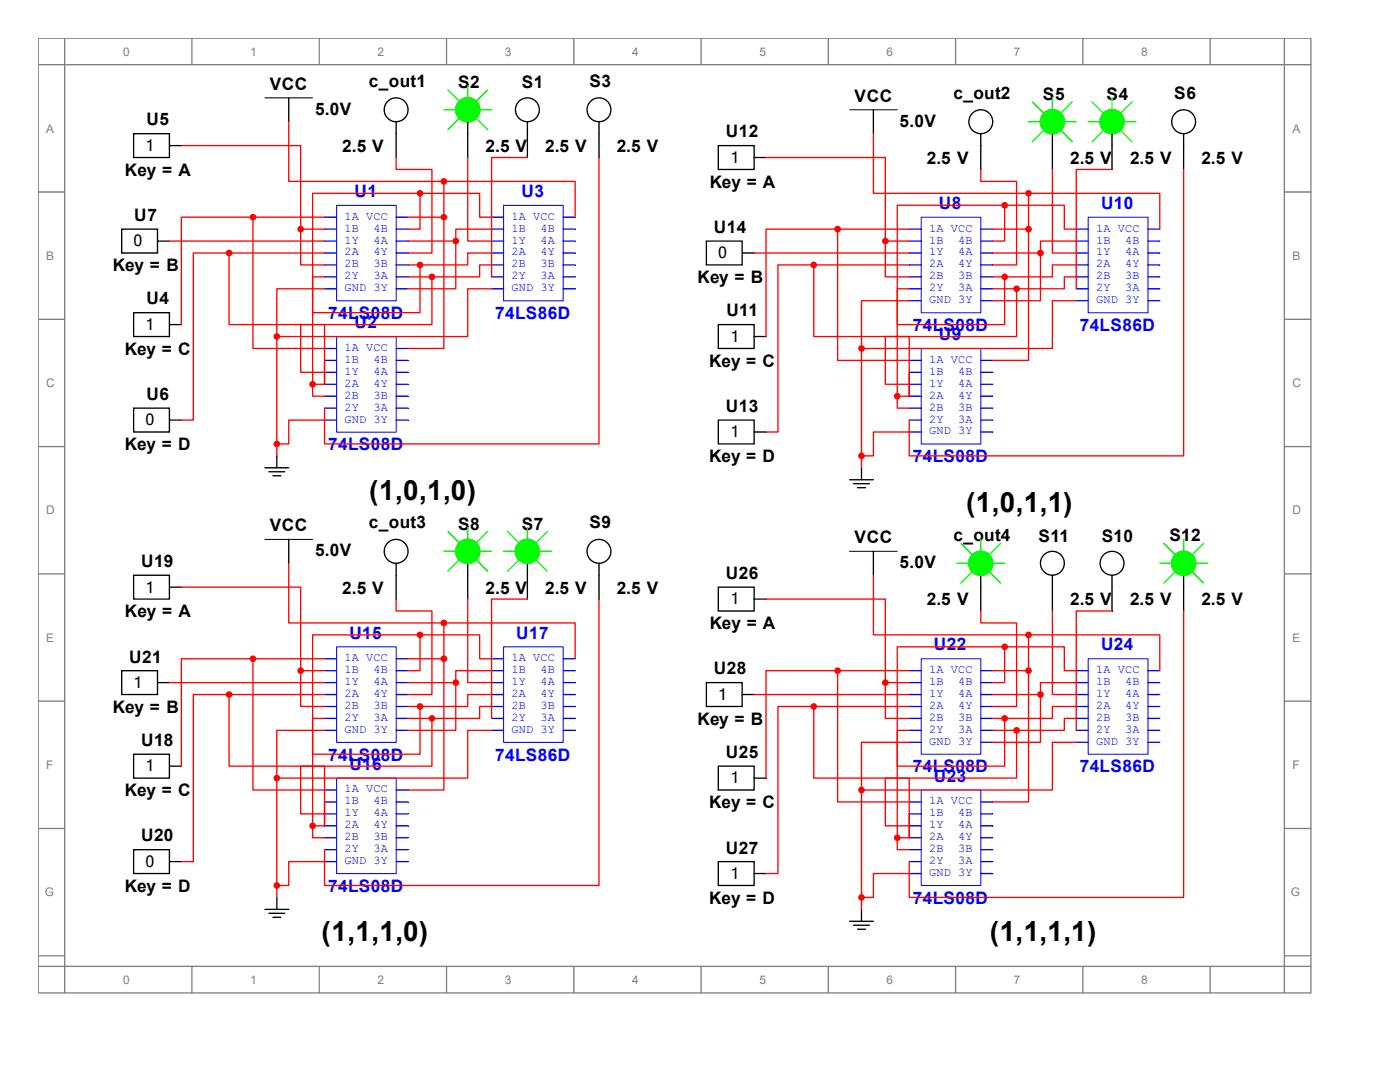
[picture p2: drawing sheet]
<svg xmlns="http://www.w3.org/2000/svg" width="279mm" height="216mm" viewBox="0 0 279 216" stroke-linecap="round" stroke-linejoin="round" font-family="sans-serif">
<g fill="none" stroke="#808080" stroke-width=".26">
<path d="M7.6 7.6h254v190.5h-254zM7.6 12.9h254M12.9 7.6v190.5M38.3 7.6v5.3M63.7 7.6v5.3M89.1 7.6v5.3M114.5 7.6v5.3M139.9 7.6v5.3M165.3 7.6v5.3M190.7 7.6v5.3M216.1 7.6v5.3M241.5 7.6v5.3"/>
<path d="M256.3 7.6v190.5M7.6 38.3h5.3M256.3 38.3h5.3M7.6 63.7h5.3M256.3 63.7h5.3M7.6 89.1h5.3M256.3 89.1h5.3M7.6 114.5h5.3M256.3 114.5h5.3M7.6 139.9h5.3M256.3 139.9h5.3M7.6 165.3h5.3"/>
<path d="M256.3 165.3h5.3M7.6 190.7h5.3M7.6 192.8h254M38.3 192.8v5.3M63.7 192.8v5.3M89.1 192.8v5.3M114.5 192.8v5.3M139.9 192.8v5.3M165.3 192.8v5.3M190.7 192.8v5.3M216.1 192.8v5.3M241.5 192.8v5.3"/>
<path d="M256.3 190.7h5.3"/>
</g>
<path d="M67.2 41h11.9v19h-11.9z" fill="none" stroke="#00f" stroke-width=".2"/>
<path d="M64.8 43.3h2.4" fill="none" stroke="#00f" stroke-width=".26"/>
<path d="M64.8 45.7h2.4" fill="none" stroke="#00f" stroke-width=".26"/>
<path d="M64.8 48.1h2.4" fill="none" stroke="#00f" stroke-width=".26"/>
<path d="M64.8 50.5h2.4" fill="none" stroke="#00f" stroke-width=".26"/>
<path d="M64.8 52.9h2.4" fill="none" stroke="#00f" stroke-width=".26"/>
<path d="M64.8 55.2h2.4" fill="none" stroke="#00f" stroke-width=".26"/>
<path d="M64.8 57.6h2.4" fill="none" stroke="#00f" stroke-width=".26"/>
<path d="M79.1 57.6h2.3" fill="none" stroke="#00f" stroke-width=".26"/>
<path d="M79.1 55.2h2.3" fill="none" stroke="#00f" stroke-width=".26"/>
<path d="M79.1 52.9h2.3" fill="none" stroke="#00f" stroke-width=".26"/>
<path d="M79.1 50.5h2.3" fill="none" stroke="#00f" stroke-width=".26"/>
<path d="M79.1 48.1h2.3" fill="none" stroke="#00f" stroke-width=".26"/>
<path d="M79.1 45.7h2.3" fill="none" stroke="#00f" stroke-width=".26"/>
<path d="M79.1 43.3h2.3" fill="none" stroke="#00f" stroke-width=".26"/>
<path d="M67.2 67.2h11.9v19h-11.9z" fill="none" stroke="#00f" stroke-width=".2"/>
<path d="M64.8 69.5h2.4" fill="none" stroke="#00f" stroke-width=".26"/>
<path d="M64.8 71.9h2.4" fill="none" stroke="#00f" stroke-width=".26"/>
<path d="M64.8 74.3h2.4" fill="none" stroke="#00f" stroke-width=".26"/>
<path d="M64.8 76.7h2.4" fill="none" stroke="#00f" stroke-width=".26"/>
<path d="M64.8 79.1h2.4" fill="none" stroke="#00f" stroke-width=".26"/>
<path d="M64.8 81.4h2.4" fill="none" stroke="#00f" stroke-width=".26"/>
<path d="M64.8 83.8h2.4" fill="none" stroke="#00f" stroke-width=".26"/>
<path d="M79.1 83.8h2.3" fill="none" stroke="#00f" stroke-width=".26"/>
<path d="M79.1 81.4h2.3" fill="none" stroke="#00f" stroke-width=".26"/>
<path d="M79.1 79.1h2.3" fill="none" stroke="#00f" stroke-width=".26"/>
<path d="M79.1 76.7h2.3" fill="none" stroke="#00f" stroke-width=".26"/>
<path d="M79.1 74.3h2.3" fill="none" stroke="#00f" stroke-width=".26"/>
<path d="M79.1 71.9h2.3" fill="none" stroke="#00f" stroke-width=".26"/>
<path d="M79.1 69.5h2.3" fill="none" stroke="#00f" stroke-width=".26"/>
<path d="M100.5 41h11.9v19h-11.9z" fill="none" stroke="#00f" stroke-width=".2"/>
<path d="M98.1 43.3h2.4" fill="none" stroke="#00f" stroke-width=".26"/>
<path d="M98.1 45.7h2.4" fill="none" stroke="#00f" stroke-width=".26"/>
<path d="M98.1 48.1h2.4" fill="none" stroke="#00f" stroke-width=".26"/>
<path d="M98.1 50.5h2.4" fill="none" stroke="#00f" stroke-width=".26"/>
<path d="M98.1 52.9h2.4" fill="none" stroke="#00f" stroke-width=".26"/>
<path d="M98.1 55.2h2.4" fill="none" stroke="#00f" stroke-width=".26"/>
<path d="M98.1 57.6h2.4" fill="none" stroke="#00f" stroke-width=".26"/>
<path d="M112.4 57.6h2.4" fill="none" stroke="#00f" stroke-width=".26"/>
<path d="M112.4 55.2h2.4" fill="none" stroke="#00f" stroke-width=".26"/>
<path d="M112.4 52.9h2.4" fill="none" stroke="#00f" stroke-width=".26"/>
<path d="M112.4 50.5h2.4" fill="none" stroke="#00f" stroke-width=".26"/>
<path d="M112.4 48.1h2.4" fill="none" stroke="#00f" stroke-width=".26"/>
<path d="M112.4 45.7h2.4" fill="none" stroke="#00f" stroke-width=".26"/>
<path d="M112.4 43.3h2.4" fill="none" stroke="#00f" stroke-width=".26"/>
<path d="M52.9 19.5h9.5M169.5 21.9h9.6M52.9 107.6h9.5M169.5 110h9.6" fill="none" stroke="#000" stroke-width=".2"/>
<g fill="none" stroke="#000" stroke-width=".26">
<path d="M57.6 19.5v4.8M26.7 26.7h7.1v4.7h-7.1zM33.8 29.1h2.4M79.1 24.3v7.1M93.3 24.3v7.1M105.3 24.3v7.1M119.5 24.3v7.1M174.3 21.9v4.8M24.3 45.7h7.1v4.8h-7.1zM31.4 48.1h2.4M26.7 62.4h7.1v4.8h-7.1zM33.8 64.8h2.4"/>
<path d="M26.7 81.4h7.1v4.8h-7.1zM33.8 83.8h2.4M52.9 93.3h4.7M53.7 94.1h3.1M54.5 94.9h1.5M55.2 91v2.3M169.5 95.7h4.8M170.3 96.5h3.2M171.1 97.3h1.6M171.9 93.3v2.4M57.6 107.6v4.8M174.3 110v4.8"/>
<path d="M55.2 179.1v2.4M52.9 181.5h4.7M53.7 182.2h3.1M54.5 183h1.5M169.5 183.8h4.8M170.3 184.6h3.2M171.1 185.4h1.6M171.9 181.5v2.3"/>
<circle cx="79.1" cy="21.9" r="2.38"/>
<circle cx="93.3" cy="21.9" r="2.38"/>
<circle cx="105.3" cy="21.9" r="2.38"/>
<circle cx="119.5" cy="21.9" r="2.38"/>
</g>
<g fill="#f00" stroke="#f00" stroke-width=".26">
<circle cx="88.6" cy="43.3" r=".53"/>
<circle cx="55.2" cy="67.2" r=".53"/>
<circle cx="55.2" cy="88.6" r=".53"/>
<circle cx="60" cy="45.7" r=".53"/>
<circle cx="50.5" cy="43.3" r=".53"/>
<circle cx="45.7" cy="50.5" r=".53"/>
<circle cx="62.4" cy="76.7" r=".53"/>
<circle cx="83.8" cy="38.6" r=".53"/>
<circle cx="91" cy="48.1" r=".53"/>
<circle cx="83.8" cy="52.9" r=".53"/>
<circle cx="86.2" cy="55.2" r=".53"/>
<circle cx="88.6" cy="36.2" r=".53"/>
</g>
<path d="M89.4 17.9l2.4 2.4M93.3 17.1v2.4M97.3 17.9l-2.4 2.4M88.6 21.9h2.4M91.8 23.5l-2.4 2.4M94.9 23.5l2.4 2.4M95.7 21.9h2.4" fill="none" stroke="#0f0" stroke-width=".26"/>
<circle cx="93.3" cy="21.9" r="2.38" fill="#0f0" stroke="#0f0" stroke-width=".26"/>
<path d="M183.9 43.3h11.8v19.1h-11.8z" fill="none" stroke="#00f" stroke-width=".2"/>
<path d="M181.5 45.7h2.3" fill="none" stroke="#00f" stroke-width=".26"/>
<path d="M181.5 48.1h2.3" fill="none" stroke="#00f" stroke-width=".26"/>
<path d="M181.5 50.5h2.3" fill="none" stroke="#00f" stroke-width=".26"/>
<path d="M181.5 52.9h2.3" fill="none" stroke="#00f" stroke-width=".26"/>
<path d="M181.5 55.2h2.3" fill="none" stroke="#00f" stroke-width=".26"/>
<path d="M181.5 57.6h2.3" fill="none" stroke="#00f" stroke-width=".26"/>
<path d="M181.5 60h2.3" fill="none" stroke="#00f" stroke-width=".26"/>
<path d="M195.7 60h2.4" fill="none" stroke="#00f" stroke-width=".26"/>
<path d="M195.7 57.6h2.4" fill="none" stroke="#00f" stroke-width=".26"/>
<path d="M195.7 55.2h2.4" fill="none" stroke="#00f" stroke-width=".26"/>
<path d="M195.7 52.9h2.4" fill="none" stroke="#00f" stroke-width=".26"/>
<path d="M195.7 50.5h2.4" fill="none" stroke="#00f" stroke-width=".26"/>
<path d="M195.7 48.1h2.4" fill="none" stroke="#00f" stroke-width=".26"/>
<path d="M195.7 45.7h2.4" fill="none" stroke="#00f" stroke-width=".26"/>
<path d="M183.9 69.6h11.8v19h-11.8z" fill="none" stroke="#00f" stroke-width=".2"/>
<path d="M181.5 71.9h2.3" fill="none" stroke="#00f" stroke-width=".26"/>
<path d="M181.5 74.3h2.3" fill="none" stroke="#00f" stroke-width=".26"/>
<path d="M181.5 76.7h2.3" fill="none" stroke="#00f" stroke-width=".26"/>
<path d="M181.5 79.1h2.3" fill="none" stroke="#00f" stroke-width=".26"/>
<path d="M181.5 81.4h2.3" fill="none" stroke="#00f" stroke-width=".26"/>
<path d="M181.5 83.8h2.3" fill="none" stroke="#00f" stroke-width=".26"/>
<path d="M181.5 86.2h2.3" fill="none" stroke="#00f" stroke-width=".26"/>
<path d="M195.7 86.2h2.4" fill="none" stroke="#00f" stroke-width=".26"/>
<path d="M195.7 83.8h2.4" fill="none" stroke="#00f" stroke-width=".26"/>
<path d="M195.7 81.4h2.4" fill="none" stroke="#00f" stroke-width=".26"/>
<path d="M195.7 79.1h2.4" fill="none" stroke="#00f" stroke-width=".26"/>
<path d="M195.7 76.7h2.4" fill="none" stroke="#00f" stroke-width=".26"/>
<path d="M195.7 74.3h2.4" fill="none" stroke="#00f" stroke-width=".26"/>
<path d="M195.7 71.9h2.4" fill="none" stroke="#00f" stroke-width=".26"/>
<path d="M217.2 43.3h11.9v19.1h-11.9z" fill="none" stroke="#00f" stroke-width=".2"/>
<path d="M214.8 45.7h2.4" fill="none" stroke="#00f" stroke-width=".26"/>
<path d="M214.8 48.1h2.4" fill="none" stroke="#00f" stroke-width=".26"/>
<path d="M214.8 50.5h2.4" fill="none" stroke="#00f" stroke-width=".26"/>
<path d="M214.8 52.9h2.4" fill="none" stroke="#00f" stroke-width=".26"/>
<path d="M214.8 55.2h2.4" fill="none" stroke="#00f" stroke-width=".26"/>
<path d="M214.8 57.6h2.4" fill="none" stroke="#00f" stroke-width=".26"/>
<path d="M214.8 60h2.4" fill="none" stroke="#00f" stroke-width=".26"/>
<path d="M229.1 60h2.4" fill="none" stroke="#00f" stroke-width=".26"/>
<path d="M229.1 57.6h2.4" fill="none" stroke="#00f" stroke-width=".26"/>
<path d="M229.1 55.2h2.4" fill="none" stroke="#00f" stroke-width=".26"/>
<path d="M229.1 52.9h2.4" fill="none" stroke="#00f" stroke-width=".26"/>
<path d="M229.1 50.5h2.4" fill="none" stroke="#00f" stroke-width=".26"/>
<path d="M229.1 48.1h2.4" fill="none" stroke="#00f" stroke-width=".26"/>
<path d="M229.1 45.7h2.4" fill="none" stroke="#00f" stroke-width=".26"/>
<g fill="#f00" stroke="#f00" stroke-width=".26">
<circle cx="205.3" cy="45.7" r=".53"/>
<circle cx="171.9" cy="69.5" r=".53"/>
<circle cx="171.9" cy="91" r=".53"/>
<circle cx="176.7" cy="48.1" r=".53"/>
<circle cx="167.2" cy="45.7" r=".53"/>
<circle cx="162.4" cy="52.9" r=".53"/>
<circle cx="179.1" cy="79.1" r=".53"/>
<circle cx="200.5" cy="41" r=".53"/>
<circle cx="207.6" cy="50.5" r=".53"/>
<circle cx="200.5" cy="55.2" r=".53"/>
<circle cx="202.9" cy="57.6" r=".53"/>
<circle cx="205.3" cy="38.6" r=".53"/>
</g>
<g fill="none" stroke="#000" stroke-width=".26">
<path d="M143.4 29.1h7.1v4.7h-7.1zM150.5 31.4h2.4M195.7 26.7v7.1M210 26.7v7.1M221.9 26.7v7.1M236.2 26.7v7.1M141 48.1h7.1v4.8h-7.1zM148.1 50.5h2.4M143.4 64.8h7.1v4.7h-7.1zM150.5 67.2h2.4M143.4 83.8h7.1v4.8h-7.1zM150.5 86.2h2.4"/>
<circle cx="195.7" cy="24.3" r="2.38"/>
<circle cx="210" cy="24.3" r="2.38"/>
<circle cx="221.9" cy="24.3" r="2.38"/>
<circle cx="236.2" cy="24.3" r="2.38"/>
</g>
<g fill="none" stroke="#0f0" stroke-width=".26">
<path d="M210 19.5v2.4M221.9 19.5v2.4M205.3 24.3h2.3M206.1 20.3l2.3 2.4M208.4 25.9l-2.3 2.4M211.6 25.9l2.4 2.4M212.4 24.3h2.4M214 20.3l-2.4 2.4M217.2 24.3h2.4M218 20.3l2.3 2.4M220.3 25.9l-2.3 2.4M223.5 25.9l2.4 2.4"/>
<path d="M224.3 24.3h2.4M225.9 20.3l-2.4 2.4"/>
</g>
<g fill="#0f0" stroke="#0f0" stroke-width=".26">
<circle cx="221.9" cy="24.3" r="2.38"/>
<circle cx="210" cy="24.3" r="2.38"/>
</g>
<path d="M67.2 129.1h11.9v19h-11.9z" fill="none" stroke="#00f" stroke-width=".2"/>
<path d="M64.8 131.4h2.4" fill="none" stroke="#00f" stroke-width=".26"/>
<path d="M64.8 133.8h2.4" fill="none" stroke="#00f" stroke-width=".26"/>
<path d="M64.8 136.2h2.4" fill="none" stroke="#00f" stroke-width=".26"/>
<path d="M64.8 138.6h2.4" fill="none" stroke="#00f" stroke-width=".26"/>
<path d="M64.8 141h2.4" fill="none" stroke="#00f" stroke-width=".26"/>
<path d="M64.8 143.4h2.4" fill="none" stroke="#00f" stroke-width=".26"/>
<path d="M64.8 145.7h2.4" fill="none" stroke="#00f" stroke-width=".26"/>
<path d="M79.1 145.7h2.3" fill="none" stroke="#00f" stroke-width=".26"/>
<path d="M79.1 143.4h2.3" fill="none" stroke="#00f" stroke-width=".26"/>
<path d="M79.1 141h2.3" fill="none" stroke="#00f" stroke-width=".26"/>
<path d="M79.1 138.6h2.3" fill="none" stroke="#00f" stroke-width=".26"/>
<path d="M79.1 136.2h2.3" fill="none" stroke="#00f" stroke-width=".26"/>
<path d="M79.1 133.8h2.3" fill="none" stroke="#00f" stroke-width=".26"/>
<path d="M79.1 131.4h2.3" fill="none" stroke="#00f" stroke-width=".26"/>
<path d="M67.2 155.3h11.9v19h-11.9z" fill="none" stroke="#00f" stroke-width=".2"/>
<path d="M64.8 157.6h2.4" fill="none" stroke="#00f" stroke-width=".26"/>
<path d="M64.8 160h2.4" fill="none" stroke="#00f" stroke-width=".26"/>
<path d="M64.8 162.4h2.4" fill="none" stroke="#00f" stroke-width=".26"/>
<path d="M64.8 164.8h2.4" fill="none" stroke="#00f" stroke-width=".26"/>
<path d="M64.8 167.2h2.4" fill="none" stroke="#00f" stroke-width=".26"/>
<path d="M64.8 169.5h2.4" fill="none" stroke="#00f" stroke-width=".26"/>
<path d="M64.8 171.9h2.4" fill="none" stroke="#00f" stroke-width=".26"/>
<path d="M79.1 171.9h2.3" fill="none" stroke="#00f" stroke-width=".26"/>
<path d="M79.1 169.5h2.3" fill="none" stroke="#00f" stroke-width=".26"/>
<path d="M79.1 167.2h2.3" fill="none" stroke="#00f" stroke-width=".26"/>
<path d="M79.1 164.8h2.3" fill="none" stroke="#00f" stroke-width=".26"/>
<path d="M79.1 162.4h2.3" fill="none" stroke="#00f" stroke-width=".26"/>
<path d="M79.1 160h2.3" fill="none" stroke="#00f" stroke-width=".26"/>
<path d="M79.1 157.6h2.3" fill="none" stroke="#00f" stroke-width=".26"/>
<path d="M100.5 129.1h11.9v19h-11.9z" fill="none" stroke="#00f" stroke-width=".2"/>
<path d="M98.1 131.4h2.4" fill="none" stroke="#00f" stroke-width=".26"/>
<path d="M98.1 133.8h2.4" fill="none" stroke="#00f" stroke-width=".26"/>
<path d="M98.1 136.2h2.4" fill="none" stroke="#00f" stroke-width=".26"/>
<path d="M98.1 138.6h2.4" fill="none" stroke="#00f" stroke-width=".26"/>
<path d="M98.1 141h2.4" fill="none" stroke="#00f" stroke-width=".26"/>
<path d="M98.1 143.4h2.4" fill="none" stroke="#00f" stroke-width=".26"/>
<path d="M98.1 145.7h2.4" fill="none" stroke="#00f" stroke-width=".26"/>
<path d="M112.4 145.7h2.4" fill="none" stroke="#00f" stroke-width=".26"/>
<path d="M112.4 143.4h2.4" fill="none" stroke="#00f" stroke-width=".26"/>
<path d="M112.4 141h2.4" fill="none" stroke="#00f" stroke-width=".26"/>
<path d="M112.4 138.6h2.4" fill="none" stroke="#00f" stroke-width=".26"/>
<path d="M112.4 136.2h2.4" fill="none" stroke="#00f" stroke-width=".26"/>
<path d="M112.4 133.8h2.4" fill="none" stroke="#00f" stroke-width=".26"/>
<path d="M112.4 131.4h2.4" fill="none" stroke="#00f" stroke-width=".26"/>
<g fill="#f00" stroke="#f00" stroke-width=".26">
<circle cx="88.6" cy="131.4" r=".53"/>
<circle cx="55.2" cy="155.3" r=".53"/>
<circle cx="55.2" cy="176.7" r=".53"/>
<circle cx="60" cy="133.8" r=".53"/>
<circle cx="50.5" cy="131.4" r=".53"/>
<circle cx="45.7" cy="138.6" r=".53"/>
<circle cx="62.4" cy="164.8" r=".53"/>
<circle cx="83.8" cy="126.7" r=".53"/>
<circle cx="91" cy="136.2" r=".53"/>
<circle cx="83.8" cy="141" r=".53"/>
<circle cx="86.2" cy="143.4" r=".53"/>
<circle cx="88.6" cy="124.3" r=".53"/>
</g>
<g fill="none" stroke="#000" stroke-width=".26">
<path d="M26.7 114.8h7.1v4.7h-7.1zM33.8 117.2h2.4M79.1 112.4v7.1M93.3 112.4v7.1M105.3 112.4v7.1M119.5 112.4v7.1M24.3 133.8h7.1v4.8h-7.1zM31.4 136.2h2.4M26.7 150.5h7.1v4.8h-7.1zM33.8 152.9h2.4M26.7 169.5h7.1v4.8h-7.1zM33.8 171.9h2.4"/>
<circle cx="79.1" cy="110" r="2.38"/>
<circle cx="93.3" cy="110" r="2.38"/>
<circle cx="105.3" cy="110" r="2.38"/>
<circle cx="119.5" cy="110" r="2.38"/>
</g>
<g fill="none" stroke="#0f0" stroke-width=".26">
<path d="M88.6 110h2.4M89.4 106l2.4 2.4M91.8 111.6l-2.4 2.4M93.3 105.3v2.3M94.9 111.6l2.4 2.4M95.7 110h2.4M97.3 106l-2.4 2.4M100.5 110h2.4M101.3 106l2.4 2.4M103.7 111.6l-2.4 2.4M105.3 105.3v2.3M106.8 111.6l2.4 2.4"/>
<path d="M107.6 110h2.4M109.2 106l-2.4 2.4"/>
</g>
<g fill="#0f0" stroke="#0f0" stroke-width=".26">
<circle cx="105.3" cy="110" r="2.38"/>
<circle cx="93.3" cy="110" r="2.38"/>
</g>
<path d="M183.9 131.4h11.8v19.1h-11.8z" fill="none" stroke="#00f" stroke-width=".2"/>
<path d="M181.5 133.8h2.3" fill="none" stroke="#00f" stroke-width=".26"/>
<path d="M181.5 136.2h2.3" fill="none" stroke="#00f" stroke-width=".26"/>
<path d="M181.5 138.6h2.3" fill="none" stroke="#00f" stroke-width=".26"/>
<path d="M181.5 141h2.3" fill="none" stroke="#00f" stroke-width=".26"/>
<path d="M181.5 143.4h2.3" fill="none" stroke="#00f" stroke-width=".26"/>
<path d="M181.5 145.7h2.3" fill="none" stroke="#00f" stroke-width=".26"/>
<path d="M181.5 148.1h2.3" fill="none" stroke="#00f" stroke-width=".26"/>
<path d="M195.7 148.1h2.4" fill="none" stroke="#00f" stroke-width=".26"/>
<path d="M195.7 145.7h2.4" fill="none" stroke="#00f" stroke-width=".26"/>
<path d="M195.7 143.4h2.4" fill="none" stroke="#00f" stroke-width=".26"/>
<path d="M195.7 141h2.4" fill="none" stroke="#00f" stroke-width=".26"/>
<path d="M195.7 138.6h2.4" fill="none" stroke="#00f" stroke-width=".26"/>
<path d="M195.7 136.2h2.4" fill="none" stroke="#00f" stroke-width=".26"/>
<path d="M195.7 133.8h2.4" fill="none" stroke="#00f" stroke-width=".26"/>
<path d="M183.9 157.6h11.8v19.1h-11.8z" fill="none" stroke="#00f" stroke-width=".2"/>
<path d="M181.5 160h2.3" fill="none" stroke="#00f" stroke-width=".26"/>
<path d="M181.5 162.4h2.3" fill="none" stroke="#00f" stroke-width=".26"/>
<path d="M181.5 164.8h2.3" fill="none" stroke="#00f" stroke-width=".26"/>
<path d="M181.5 167.2h2.3" fill="none" stroke="#00f" stroke-width=".26"/>
<path d="M181.5 169.5h2.3" fill="none" stroke="#00f" stroke-width=".26"/>
<path d="M181.5 171.9h2.3" fill="none" stroke="#00f" stroke-width=".26"/>
<path d="M181.5 174.3h2.3" fill="none" stroke="#00f" stroke-width=".26"/>
<path d="M195.7 174.3h2.4" fill="none" stroke="#00f" stroke-width=".26"/>
<path d="M195.7 171.9h2.4" fill="none" stroke="#00f" stroke-width=".26"/>
<path d="M195.7 169.5h2.4" fill="none" stroke="#00f" stroke-width=".26"/>
<path d="M195.7 167.2h2.4" fill="none" stroke="#00f" stroke-width=".26"/>
<path d="M195.7 164.8h2.4" fill="none" stroke="#00f" stroke-width=".26"/>
<path d="M195.7 162.4h2.4" fill="none" stroke="#00f" stroke-width=".26"/>
<path d="M195.7 160h2.4" fill="none" stroke="#00f" stroke-width=".26"/>
<path d="M217.2 131.4h11.9v19.1h-11.9z" fill="none" stroke="#00f" stroke-width=".2"/>
<path d="M214.8 133.8h2.4" fill="none" stroke="#00f" stroke-width=".26"/>
<path d="M214.8 136.2h2.4" fill="none" stroke="#00f" stroke-width=".26"/>
<path d="M214.8 138.6h2.4" fill="none" stroke="#00f" stroke-width=".26"/>
<path d="M214.8 141h2.4" fill="none" stroke="#00f" stroke-width=".26"/>
<path d="M214.8 143.4h2.4" fill="none" stroke="#00f" stroke-width=".26"/>
<path d="M214.8 145.7h2.4" fill="none" stroke="#00f" stroke-width=".26"/>
<path d="M214.8 148.1h2.4" fill="none" stroke="#00f" stroke-width=".26"/>
<path d="M229.1 148.1h2.4" fill="none" stroke="#00f" stroke-width=".26"/>
<path d="M229.1 145.7h2.4" fill="none" stroke="#00f" stroke-width=".26"/>
<path d="M229.1 143.4h2.4" fill="none" stroke="#00f" stroke-width=".26"/>
<path d="M229.1 141h2.4" fill="none" stroke="#00f" stroke-width=".26"/>
<path d="M229.1 138.6h2.4" fill="none" stroke="#00f" stroke-width=".26"/>
<path d="M229.1 136.2h2.4" fill="none" stroke="#00f" stroke-width=".26"/>
<path d="M229.1 133.8h2.4" fill="none" stroke="#00f" stroke-width=".26"/>
<g fill="#f00" stroke="#f00" stroke-width=".26">
<circle cx="205.3" cy="133.8" r=".53"/>
<circle cx="171.9" cy="157.6" r=".53"/>
<circle cx="171.9" cy="179.1" r=".53"/>
<circle cx="176.7" cy="136.2" r=".53"/>
<circle cx="167.2" cy="133.8" r=".53"/>
<circle cx="162.4" cy="141" r=".53"/>
<circle cx="179.1" cy="167.2" r=".53"/>
<circle cx="200.5" cy="129.1" r=".53"/>
<circle cx="207.6" cy="138.6" r=".53"/>
<circle cx="200.5" cy="143.4" r=".53"/>
<circle cx="202.9" cy="145.7" r=".53"/>
<circle cx="205.3" cy="126.7" r=".53"/>
</g>
<g fill="none" stroke="#000" stroke-width=".26">
<path d="M143.4 117.2h7.1v4.7h-7.1zM150.5 119.5h2.4M195.7 114.8v7.1M210 114.8v7.1M221.9 114.8v7.1M236.2 114.8v7.1M141 136.2h7.1v4.8h-7.1zM148.1 138.6h2.4M143.4 152.9h7.1v4.7h-7.1zM150.5 155.3h2.4M143.4 171.9h7.1v4.8h-7.1zM150.5 174.3h2.4"/>
<circle cx="195.7" cy="112.4" r="2.38"/>
<circle cx="210" cy="112.4" r="2.38"/>
<circle cx="221.9" cy="112.4" r="2.38"/>
<circle cx="236.2" cy="112.4" r="2.38"/>
</g>
<g fill="none" stroke="#0f0" stroke-width=".26">
<path d="M191 112.4h2.4M191.8 108.4l2.4 2.4M194.2 114l-2.4 2.4M195.7 107.6v2.4M197.3 114l2.4 2.4M198.1 112.4h2.4M199.7 108.4l-2.4 2.4M231.5 112.4h2.3M232.3 108.4l2.3 2.4M234.6 114l-2.3 2.4M236.2 107.6v2.4M237.8 114l2.4 2.4"/>
<path d="M238.6 112.4h2.4M240.2 108.4l-2.4 2.4"/>
</g>
<g fill="#0f0" stroke="#0f0" stroke-width=".26">
<circle cx="195.7" cy="112.4" r="2.38"/>
<circle cx="236.2" cy="112.4" r="2.38"/>
</g>
<g fill="none" stroke="#f00" stroke-width=".26">
<path d="M36.2 29.1h23.8v16.6M57.6 24.3v11.9h31M79.1 31.4v2.4h7.1v16.7h-4.8M83.8 38.6h-21.4v9.5h2.4M83.8 38.6h11.9v4.7h2.4M83.8 38.6v7.1h-2.4M88.6 36.2h26.2v7.1M88.6 36.2v7.1M93.3 31.4v16.7h4.8M105.3 31.4h-7.2v23.8M119.5 31.4v57.2h-54.7v-7.2M152.9 31.4h23.8v16.7"/>
<path d="M174.3 26.7v11.9h31M195.7 33.8v2.4h7.2v16.7h-4.8M205.3 38.6h26.2v7.1M205.3 38.6v7.1M210 33.8v16.7h4.8M221.9 33.8h-7.1v23.8M236.2 33.8v57.2h-54.7v-7.2M33.8 48.1h28.6v28.6M45.7 50.5v14.3h19.1v11.9M45.7 50.5h-7.1v33.3h-2.4M45.7 50.5h19.1M50.5 43.3v26.2h14.3"/>
<path d="M50.5 43.3h-14.3v21.5M50.5 43.3h14.3M60 45.7v7.2h4.8M60 45.7h4.8M64.8 57.6h-9.6v9.6M81.4 43.3h7.2M81.4 48.1h9.6M81.4 52.9h2.4M81.4 55.2h4.8M83.8 52.9v9.5h-21.4v-7.2h2.4M86.2 55.2v9.6h-26.2v9.5h4.8M88.6 43.3v26.2h-7.2"/>
<path d="M91 48.1v9.5h-9.6M98.1 57.6h-4.8v9.6h-38.1M98.1 45.7h-7.1v2.4M98.1 50.5h-4.8v2.4h-9.5M98.1 52.9h-2.4v2.3h-9.5M150.5 50.5h28.6v28.6M162.4 52.9v14.3h19.1v11.9M162.4 52.9h-7.1v33.3h-2.4M162.4 52.9h19.1M167.2 45.7v26.2h14.3M167.2 45.7h-14.3v21.5M167.2 45.7h14.3"/>
<path d="M176.7 48.1v7.1h4.8M176.7 48.1h4.8M198.1 45.7h7.2M198.1 50.5h9.5M198.1 55.2h2.4M198.1 57.6h4.8M200.5 41h-21.4v9.5h2.4M200.5 41h11.9v4.7h2.4M200.5 41v7.1h-2.4M200.5 55.2v9.6h-21.4v-7.2h2.4M202.9 57.6v9.6h-26.2v9.5h4.8M205.3 45.7v26.2h-7.2"/>
<path d="M207.6 50.5v9.5h-9.5M214.8 48.1h-7.2v2.4M214.8 52.9h-4.8v2.3h-9.5M214.8 55.2h-2.4v2.4h-9.5M55.2 67.2v23.8M62.4 76.7v2.4h2.4M64.8 71.9v4.8h-2.4M171.9 69.5v23.8M179.1 79.1v2.3h2.4M181.5 60h-9.6v9.5M181.5 74.3v4.8h-2.4M214.8 60h-4.8v9.5h-38.1"/>
<path d="M64.8 83.8h-7.2v4.8h-2.4M181.5 86.2h-7.2v4.8h-2.4M36.2 117.2h23.8v16.6M57.6 112.4v11.9h31M79.1 119.5v2.4h7.1v16.7h-4.8M93.3 119.5v16.7h4.8M105.3 119.5h-7.2v23.9M119.5 119.5v57.2h-54.7v-7.2M152.9 119.5h23.8v16.7M174.3 114.8v11.9h31M33.8 136.2h28.6v28.6M45.7 138.6v14.3h19.1v11.9"/>
<path d="M45.7 138.6h-7.1v33.3h-2.4M45.7 138.6h19.1M50.5 131.4v26.2h14.3M50.5 131.4h-14.3v21.5M50.5 131.4h14.3M60 133.8v7.2h4.8M60 133.8h4.8M81.4 131.4h7.2M81.4 136.2h9.6M83.8 126.7h-21.4v9.5h2.4M83.8 126.7h11.9v4.7h2.4M83.8 126.7v7.1h-2.4"/>
<path d="M88.6 131.4v26.2h-7.2M88.6 124.3h26.2v7.1M88.6 124.3v7.1M91 136.2v9.5h-9.6M98.1 133.8h-7.1v2.4M98.1 138.6h-4.8v2.4h-9.5M150.5 138.6h28.6v28.6M167.2 133.8v26.2h14.3M167.2 133.8h-14.3v21.5M167.2 133.8h14.3M176.7 136.2v7.2h4.8M176.7 136.2h4.8"/>
<path d="M195.7 121.9v2.4h7.2v16.7h-4.8M198.1 133.8h7.2M198.1 138.6h9.5M200.5 129.1h-21.4v9.5h2.4M200.5 129.1h11.9v4.7h2.4M200.5 129.1v7.1h-2.4M205.3 133.8v26.2h-7.2M205.3 126.7h26.2v7.1M205.3 126.7v7.1M207.6 138.6v9.5h-9.5M210 121.9v16.7h4.8M214.8 136.2h-7.2v2.4"/>
<path d="M221.9 121.9h-7.1v23.8M236.2 121.9v57.2h-54.7v-7.2M55.2 155.3v23.8M64.8 145.7h-9.6v9.6M81.4 141h2.4M81.4 143.4h4.8M83.8 141v9.5h-21.4v-7.1h2.4M86.2 143.4v9.5h-26.2v9.5h4.8M98.1 145.7h-4.8v9.6h-38.1M98.1 141h-2.4v2.4h-9.5M162.4 141v14.3h19.1v11.9M162.4 141h-7.1v33.3h-2.4"/>
<path d="M162.4 141h19.1M171.9 157.6v23.9M181.5 148.1h-9.6v9.5M198.1 143.4h2.4M198.1 145.7h4.8M200.5 143.4v9.5h-21.4v-7.2h2.4M202.9 145.7v9.6h-26.2v9.5h4.8M214.8 148.1h-4.8v9.5h-38.1M214.8 141h-4.8v2.4h-9.5M214.8 143.4h-2.4v2.3h-9.5M62.4 164.8v2.4h2.4M64.8 171.9h-7.2v4.8h-2.4"/>
<path d="M64.8 160v4.8h-2.4M179.1 167.2v2.3h2.4M181.5 174.3h-7.2v4.8h-2.4M181.5 162.4v4.8h-2.4"/>
</g>
<g font-size="5.6">
<text x="73.7" y="99.7">(1,0,1,0)</text>
<text x="192.8" y="102.1">(1,0,1,1)</text>
<text x="64.2" y="187.8">(1,1,1,0)</text>
<text x="197.5" y="187.8">(1,1,1,1)</text>
</g>
<g font-size="3.4">
<text x="53.8" y="17.9">VCC</text>
<text x="73.6" y="17.4">c_out1</text>
<text x="91.4" y="17.6">S2</text>
<text x="104.1" y="17.6">S1</text>
<text x="117.6" y="17.4">S3</text>
<text x="62.9" y="22.9">5.0V</text>
<text x="170.6" y="20.3">VCC</text>
<text x="190.3" y="19.7">c_out2</text>
<text x="208.2" y="20">S5</text>
<text x="220.9" y="20">S4</text>
<text x="234.4" y="19.7">S6</text>
<text x="29.2" y="25">U5</text>
<text x="144.9" y="27.4">U12</text>
<text x="179.5" y="25.3">5.0V</text>
<text x="24.9" y="35.1">Key = A</text>
<text x="68.3" y="30.3">2.5 V</text>
<text x="96.9" y="30.3">2.5 V</text>
<text x="108.8" y="30.3">2.5 V</text>
<text x="123.1" y="30.3">2.5 V</text>
<text x="185" y="32.7">2.5 V</text>
<text x="213.6" y="32.7">2.5 V</text>
<text x="225.5" y="32.7">2.5 V</text>
<text x="239.8" y="32.7">2.5 V</text>
<text x="141.6" y="37.5">Key = A</text>
<text x="26.8" y="44.1">U7</text>
<text x="142.5" y="46.5">U14</text>
<text x="22.5" y="54.1">Key = B</text>
<text x="139.2" y="56.5">Key = B</text>
<text x="29.2" y="60.7">U4</text>
<text x="145" y="63.1">U11</text>
<text x="24.9" y="70.8">Key = C</text>
<text x="141.6" y="73.2">Key = C</text>
<text x="29.2" y="79.8">U6</text>
<text x="144.9" y="82.2">U13</text>
<text x="24.9" y="89.9">Key = D</text>
<text x="141.6" y="92.2">Key = D</text>
<text x="53.8" y="106">VCC</text>
<text x="73.6" y="105.5">c_out3</text>
<text x="91.4" y="105.7">S8</text>
<text x="104.1" y="105.7">S7</text>
<text x="117.6" y="105.5">S9</text>
<text x="190.3" y="107.9">c_out4</text>
<text x="233.4" y="107.9">S12</text>
<text x="28.2" y="113.2">U19</text>
<text x="62.9" y="111">5.0V</text>
<text x="170.6" y="108.4">VCC</text>
<text x="179.5" y="113.4">5.0V</text>
<text x="207.3" y="108.1">S11</text>
<text x="219.9" y="108.1">S10</text>
<text x="68.3" y="118.4">2.5 V</text>
<text x="96.9" y="118.4">2.5 V</text>
<text x="108.8" y="118.4">2.5 V</text>
<text x="123.1" y="118.4">2.5 V</text>
<text x="144.9" y="115.5">U26</text>
<text x="24.9" y="123.2">Key = A</text>
<text x="141.6" y="125.6">Key = A</text>
<text x="185" y="120.8">2.5 V</text>
<text x="213.6" y="120.8">2.5 V</text>
<text x="225.5" y="120.8">2.5 V</text>
<text x="239.8" y="120.8">2.5 V</text>
<text x="25.8" y="132.2">U21</text>
<text x="142.5" y="134.6">U28</text>
<text x="22.5" y="142.2">Key = B</text>
<text x="28.2" y="148.8">U18</text>
<text x="139.2" y="144.6">Key = B</text>
<text x="144.9" y="151.3">U25</text>
<text x="24.9" y="158.9">Key = C</text>
<text x="141.6" y="161.3">Key = C</text>
<text x="28.2" y="167.9">U20</text>
<text x="144.9" y="170.3">U27</text>
<text x="24.9" y="178">Key = D</text>
<text x="141.6" y="180.3">Key = D</text>
</g>
<g font-size="3.4" fill="#00f">
<text x="70.7" y="39.3">U1</text>
<text x="104.1" y="39.3">U3</text>
<text x="187.4" y="41.7">U8</text>
<text x="219.8" y="41.7">U10</text>
<text x="65.5" y="63.7">74LS08D</text>
<text x="70.7" y="65.5">U2</text>
<text x="98.8" y="63.7">74LS86D</text>
<text x="182.2" y="66">74LS08D</text>
<text x="187.4" y="67.9">U9</text>
<text x="215.5" y="66">74LS86D</text>
<text x="65.5" y="89.9">74LS08D</text>
<text x="182.2" y="92.2">74LS08D</text>
<text x="69.7" y="127.4">U15</text>
<text x="103" y="127.4">U17</text>
<text x="186.4" y="129.8">U22</text>
<text x="219.8" y="129.8">U24</text>
<text x="65.5" y="151.8">74LS08D</text>
<text x="69.7" y="153.6">U16</text>
<text x="98.8" y="151.8">74LS86D</text>
<text x="182.2" y="154.1">74LS08D</text>
<text x="186.4" y="156">U23</text>
<text x="215.5" y="154.1">74LS86D</text>
<text x="65.5" y="178">74LS08D</text>
<text x="182.2" y="180.3">74LS08D</text>
</g>
<g font-size="3.2">
<text x="29" y="30.1">1</text>
<text x="145.8" y="32.5">1</text>
<text x="26.7" y="49.1">0</text>
<text x="143.3" y="51.6">0</text>
<text x="29" y="65.8">1</text>
<text x="145.8" y="68.2">1</text>
<text x="29" y="84.9">0</text>
<text x="145.8" y="87.2">1</text>
<text x="29" y="118.2">1</text>
<text x="145.8" y="120.6">1</text>
<text x="26.7" y="137.3">1</text>
<text x="143.3" y="139.7">1</text>
<text x="29" y="153.9">1</text>
<text x="145.8" y="156.3">1</text>
<text x="29" y="173">0</text>
<text x="145.8" y="175.4">1</text>
</g>
<g font-size="2.4" fill="#808080">
<text x="24.6" y="11.1">0</text>
<text x="50" y="11.1">1</text>
<text x="75.4" y="11.1">2</text>
<text x="100.8" y="11.1">3</text>
<text x="126.2" y="11.1">4</text>
<text x="151.6" y="11.1">5</text>
<text x="177" y="11.1">6</text>
<text x="202.4" y="11.1">7</text>
<text x="227.8" y="11.1">8</text>
<text x="9.2" y="26.5">A</text>
<text x="257.9" y="26.5">A</text>
<text x="9.2" y="51.9">B</text>
<text x="257.9" y="51.9">B</text>
<text x="9.2" y="77.3">C</text>
<text x="257.9" y="77.3">C</text>
<text x="9.2" y="102.7">D</text>
<text x="257.9" y="102.7">D</text>
<text x="9.2" y="128.1">E</text>
<text x="257.9" y="128.1">E</text>
<text x="9.2" y="153.5">F</text>
<text x="257.9" y="153.5">F</text>
<text x="8.9" y="178.9">G</text>
<text x="257.6" y="178.9">G</text>
<text x="24.6" y="196.3">0</text>
<text x="50" y="196.3">1</text>
<text x="75.4" y="196.3">2</text>
<text x="100.8" y="196.3">3</text>
<text x="126.2" y="196.3">4</text>
<text x="151.6" y="196.3">5</text>
<text x="177" y="196.3">6</text>
<text x="202.4" y="196.3">7</text>
<text x="227.8" y="196.3">8</text>
</g>
<g font-size="2.4" fill="#00f">
<text x="68.7" y="43.8">1A VCC</text>
<text x="68.7" y="46.2">1B</text>
<text x="74.5" y="46.2">4B</text>
<text x="102.1" y="43.8">1A VCC</text>
<text x="102.1" y="46.2">1B</text>
<text x="107.9" y="46.2">4B</text>
<text x="185.4" y="46.2">1A VCC</text>
<text x="218.8" y="46.2">1A VCC</text>
<text x="68.7" y="48.6">1Y</text>
<text x="68.7" y="51">2A</text>
<text x="68.7" y="53.3">2B</text>
<text x="74.5" y="53.3">3B</text>
<text x="74.5" y="51">4Y</text>
<text x="74.5" y="48.6">4A</text>
<text x="102.1" y="48.6">1Y</text>
<text x="102.1" y="51">2A</text>
<text x="102.1" y="53.3">2B</text>
<text x="107.9" y="53.3">3B</text>
<text x="107.9" y="51">4Y</text>
<text x="107.9" y="48.6">4A</text>
<text x="185.4" y="48.6">1B</text>
<text x="185.4" y="51">1Y</text>
<text x="185.4" y="53.3">2A</text>
<text x="191.2" y="53.3">4Y</text>
<text x="191.2" y="51">4A</text>
<text x="191.2" y="48.6">4B</text>
<text x="218.8" y="48.6">1B</text>
<text x="218.8" y="51">1Y</text>
<text x="218.8" y="53.3">2A</text>
<text x="224.5" y="53.3">4Y</text>
<text x="224.5" y="51">4A</text>
<text x="224.5" y="48.6">4B</text>
<text x="68.7" y="55.8">2Y</text>
<text x="68.7" y="58.1">GND 3Y</text>
<text x="74.5" y="55.8">3A</text>
<text x="102.1" y="55.8">2Y</text>
<text x="102.1" y="58.1">GND 3Y</text>
<text x="107.9" y="55.8">3A</text>
<text x="185.4" y="55.8">2B</text>
<text x="185.4" y="58.1">2Y</text>
<text x="191.2" y="58.1">3A</text>
<text x="191.2" y="55.8">3B</text>
<text x="218.8" y="55.8">2B</text>
<text x="218.8" y="58.1">2Y</text>
<text x="224.5" y="58.1">3A</text>
<text x="224.5" y="55.8">3B</text>
<text x="185.4" y="60.5">GND 3Y</text>
<text x="218.8" y="60.5">GND 3Y</text>
<text x="68.7" y="70">1A VCC</text>
<text x="68.7" y="72.4">1B</text>
<text x="68.7" y="74.8">1Y</text>
<text x="68.7" y="77.2">2A</text>
<text x="74.5" y="77.2">4Y</text>
<text x="74.5" y="74.8">4A</text>
<text x="74.5" y="72.4">4B</text>
<text x="185.4" y="72.4">1A VCC</text>
<text x="185.4" y="74.8">1B</text>
<text x="185.4" y="77.2">1Y</text>
<text x="191.2" y="77.2">4A</text>
<text x="191.2" y="74.8">4B</text>
<text x="68.7" y="79.5">2B</text>
<text x="68.7" y="81.9">2Y</text>
<text x="74.5" y="81.9">3A</text>
<text x="74.5" y="79.5">3B</text>
<text x="185.4" y="79.5">2A</text>
<text x="185.4" y="81.9">2B</text>
<text x="191.2" y="81.9">3B</text>
<text x="191.2" y="79.5">4Y</text>
<text x="68.7" y="84.3">GND 3Y</text>
<text x="185.4" y="84.3">2Y</text>
<text x="185.4" y="86.7">GND 3Y</text>
<text x="191.2" y="84.3">3A</text>
<text x="68.7" y="132">1A VCC</text>
<text x="102.1" y="132">1A VCC</text>
<text x="68.7" y="134.3">1B</text>
<text x="68.7" y="136.7">1Y</text>
<text x="74.5" y="136.7">4A</text>
<text x="74.5" y="134.3">4B</text>
<text x="102.1" y="134.3">1B</text>
<text x="102.1" y="136.7">1Y</text>
<text x="107.9" y="136.7">4A</text>
<text x="107.9" y="134.3">4B</text>
<text x="185.4" y="134.3">1A VCC</text>
<text x="185.4" y="136.7">1B</text>
<text x="191.2" y="136.7">4B</text>
<text x="218.8" y="134.3">1A VCC</text>
<text x="218.8" y="136.7">1B</text>
<text x="224.5" y="136.7">4B</text>
<text x="68.7" y="139.1">2A</text>
<text x="68.7" y="141.5">2B</text>
<text x="68.7" y="143.8">2Y</text>
<text x="74.5" y="143.8">3A</text>
<text x="74.5" y="141.5">3B</text>
<text x="74.5" y="139.1">4Y</text>
<text x="102.1" y="139.1">2A</text>
<text x="102.1" y="141.5">2B</text>
<text x="102.1" y="143.8">2Y</text>
<text x="107.9" y="143.8">3A</text>
<text x="107.9" y="141.5">3B</text>
<text x="107.9" y="139.1">4Y</text>
<text x="185.4" y="139.1">1Y</text>
<text x="185.4" y="141.5">2A</text>
<text x="185.4" y="143.8">2B</text>
<text x="191.2" y="143.8">3B</text>
<text x="191.2" y="141.5">4Y</text>
<text x="191.2" y="139.1">4A</text>
<text x="218.8" y="139.1">1Y</text>
<text x="218.8" y="141.5">2A</text>
<text x="218.8" y="143.8">2B</text>
<text x="224.5" y="143.8">3B</text>
<text x="224.5" y="141.5">4Y</text>
<text x="224.5" y="139.1">4A</text>
<text x="68.7" y="146.2">GND 3Y</text>
<text x="102.1" y="146.2">GND 3Y</text>
<text x="185.4" y="146.2">2Y</text>
<text x="185.4" y="148.6">GND 3Y</text>
<text x="191.2" y="146.2">3A</text>
<text x="218.8" y="146.2">2Y</text>
<text x="218.8" y="148.6">GND 3Y</text>
<text x="224.5" y="146.2">3A</text>
<text x="68.7" y="158.1">1A VCC</text>
<text x="68.7" y="160.5">1B</text>
<text x="74.5" y="160.5">4B</text>
<text x="185.4" y="160.5">1A VCC</text>
<text x="68.7" y="162.9">1Y</text>
<text x="68.7" y="165.3">2A</text>
<text x="68.7" y="167.6">2B</text>
<text x="74.5" y="167.6">3B</text>
<text x="74.5" y="165.3">4Y</text>
<text x="74.5" y="162.9">4A</text>
<text x="185.4" y="162.9">1B</text>
<text x="185.4" y="165.3">1Y</text>
<text x="185.4" y="167.6">2A</text>
<text x="191.2" y="167.6">4Y</text>
<text x="191.2" y="165.3">4A</text>
<text x="191.2" y="162.9">4B</text>
<text x="68.7" y="170.1">2Y</text>
<text x="68.7" y="172.4">GND 3Y</text>
<text x="74.5" y="170.1">3A</text>
<text x="185.4" y="170.1">2B</text>
<text x="185.4" y="172.4">2Y</text>
<text x="191.2" y="172.4">3A</text>
<text x="191.2" y="170.1">3B</text>
<text x="185.4" y="174.8">GND 3Y</text>
</g>
</svg>
